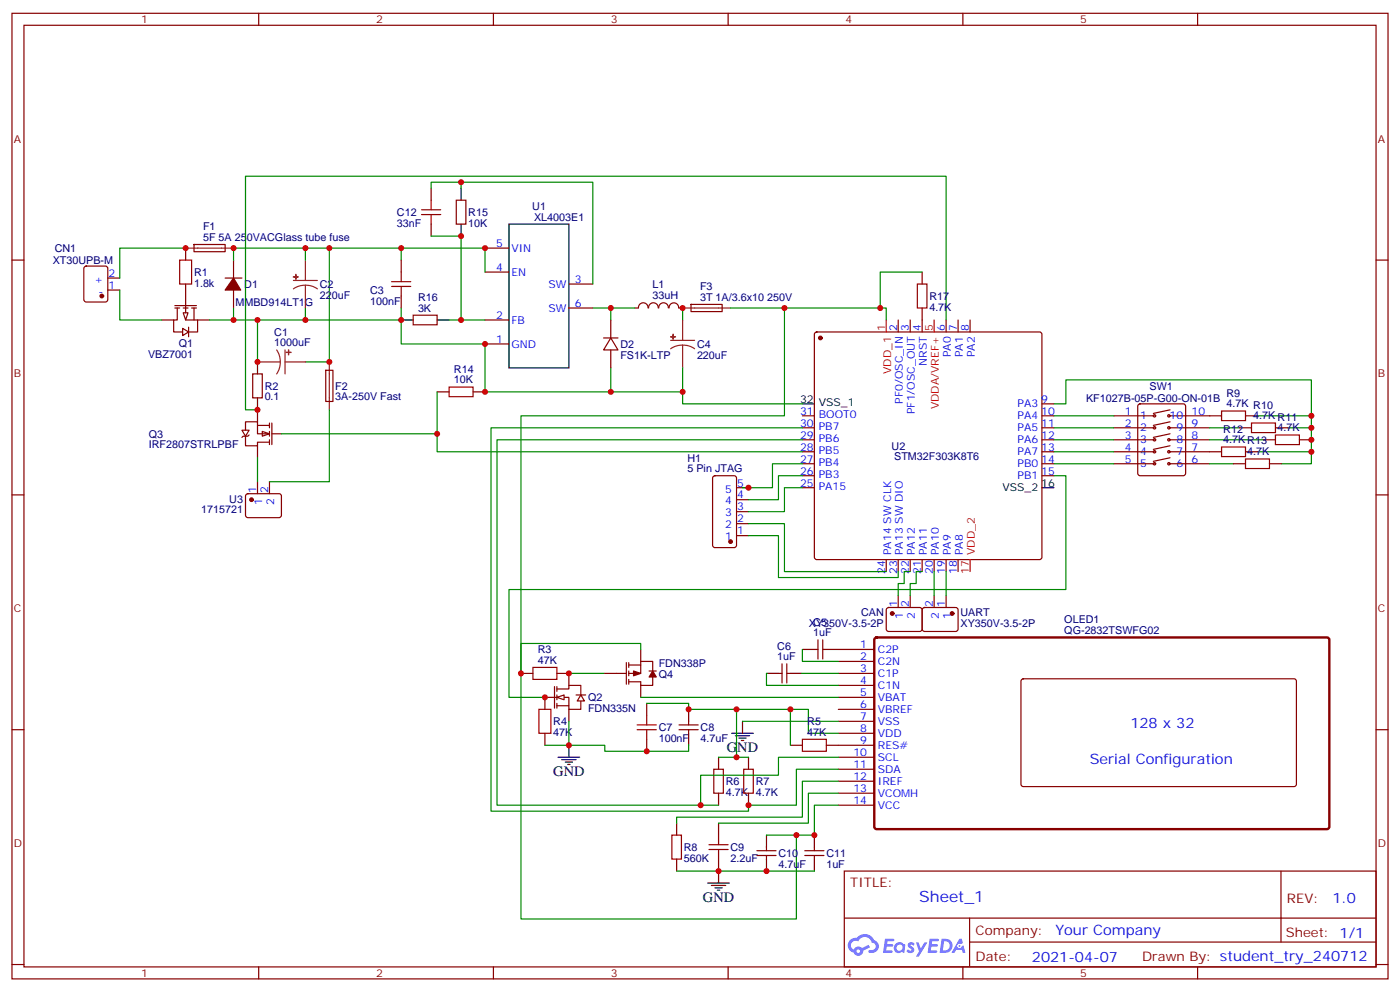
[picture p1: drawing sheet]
<svg xmlns="http://www.w3.org/2000/svg" width="412mm" height="292mm" viewBox="0 0 412 292" stroke-linecap="round" stroke-linejoin="round" font-family="sans-serif">
<g fill="none" stroke="#870000" stroke-width=".35">
<path d="M3.5 3.9h405.4v284.4h-405.4zM7.1 7.4h398.2v277.3h-398.2zM76.2 3.9v3.5M145.3 3.9v3.5M214.5 3.9v3.5M283.6 3.9v3.5M352.8 3.9v3.5M3.5 76.6h3.6M405.3 76.6h3.6M3.5 145.7h3.6M405.3 145.7h3.6M3.5 214.9h3.6"/>
<path d="M405.3 214.9h3.6M248.7 256.5h156.6v28.2h-156.6zM377.3 256.5v20.9M248.7 270.4h156.5M285.6 277.4h119.6M285.6 270.4v14.1M3.5 284h3.6M76.2 284.7v3.6M145.3 284.7v3.6M214.5 284.7v3.6M283.6 284.7v3.6M352.8 284.7v3.6"/>
<path d="M405.3 284h3.6"/>
</g>
<g fill="#5487ff">
<path d="M267.7 277.7a1.22 1.22 0 0 1 1.7 .2l-.4 .6a.47 .47 0 0 0-.3-.4 .47 .47 0 0 0-.5 .2l.1 .2a1.14 1.14 0 0 1 .8 1.8 1.14 1.14 0 0 1-1.9 0l-.2-.2 .5-.6 .7 .5a.29 .29 0 0 0 .3-.3 .29 .29 0 0 0-.2-.3 1.04 1.04 0 0 1-.6-1.7z"/>
<path d="M260.7 276.4h2.4l.3 .2-.2 .5-1.8 .1-.1 .8h1.5l.3 .4-.3 .4h-1.6l-.2 1.1h1.7l.2 .3-.2 .3-2.6 .1z"/>
<path d="M273.8 276.4h2.4l.3 .2-.1 .5-1.8 .1-.2 .8h1.6l.3 .4-.4 .4h-1.6l-.1 1.1h1.7l.2 .3-.2 .3-2.6 .1z"/>
<path d="M282.6 276.4h.7l.3 1.3-.6 .3a.69 .69 0 0 0-1 .3 .69 .69 0 0 0 .4 .9 .69 .69 0 0 0 .9-.6l.5-.2 .6 2.2h-.8l-.2-.9h-1.8l-.5 .9h-.8z"/>
<path d="M269.8 277.5h.8l.6 1.8 1.1-1.8h.9l-2.6 4.2h-.8l.9-1.5z"/>
<path d="M277.4 276.4l-.6 4.2h1.3a2.11 2.11 0 0 0 2.5-2.1 2.11 2.11 0 0 0-2.5-2.1zM278.1 277.2a1.39 1.39 0 0 1 1.7 1.4 1.39 1.39 0 0 1-1.8 1.3h-.3z"/>
<path d="M263.7 278.1a1.54 1.54 0 0 0-.1 2.1 1.54 1.54 0 0 0 2.2 .1l.6 .3 .3-2.3-.2-.3h-.4a1.49 1.49 0 0 0-2.4 .1zM264 279.1a.94 .94 0 0 1 1.8 0 .94 .94 0 0 1-1.8 0z"/>
<path d="M250.4 276.8a2.18 2.18 0 0 0 1.1 3.7 1.44 1.44 0 0 0 1.6 .9 1.44 1.44 0 0 0 1.2-1.4l2-1-.5-.8-1.9 1a1.47 1.47 0 0 0-2.4 .4 1.39 1.39 0 0 1-.7-1.9 1.39 1.39 0 0 1 2-.5 2.12 2.12 0 0 1 2.2-1.3 2.12 2.12 0 0 1 1.9 1.7 1.14 1.14 0 0 1 1.1 1.4 1.14 1.14 0 0 1-1.7 .7 .43 .43 0 0 0-.5 .4 .43 .43 0 0 0 .4 .5 1.98 1.98 0 0 0 2.5-1.2 1.98 1.98 0 0 0-1.2-2.6 3.1 3.1 0 0 0-5.3-.6l-.9 .1zM252.3 280.1a.55 .55 0 0 1 1.1 0 .55 .55 0 0 1-1.1 0z"/>
<circle cx="282.6" cy="278.5" r=".26"/>
</g>
<path d="M24.9 78.6l.5-.2h5.6l.7 .4v9.4l-.4 .7h-5.9l-.7-.4v-9.4zM54.7 73.1v3.5M31.7 85.4h3.6M31.7 81.9h3.6M54.7 83.6v3.6M55.6 96.3v2.9" fill="none" stroke="#870000" stroke-width=".35"/>
<circle cx="30" cy="87.2" r=".53" fill="#870000" stroke="#870000" stroke-width=".35"/>
<path d="M52.9 76.6h3.5v7h-3.5z" fill="none" stroke="#a10000" stroke-width=".35"/>
<path d="M53.8 96.7l1.8 1.1-1.8 1z" fill="#fff" stroke="#870000" stroke-width=".35"/>
<g fill="none" stroke="#870000" stroke-width=".35">
<path d="M57.2 72h9.1v2.1h-9.1zM68.8 76.6v5.3M118.2 76.6v3.5M142.9 73.1h7M47.6 94.2h3.6M51.5 90.7h1.4M51.5 90h6.4M52.2 90.7v3.5h-1v3.6h2.4M54 92.1h1.4l-.7 2.1zM54 90.7h1.4M54.7 94.2h3.5v3.6h-2.5M54.7 87.2v4.9"/>
<path d="M56.4 90.7h1.5M57.1 90.7v3.5M58.2 94.2h3.5M66.3 81.9h5M68.8 85.4v5.3M118.2 87.2v3.5M142.9 94.2h7M142.9 80.1h7M167.6 90.7h7M167.6 83.6h7M177.8 99.5h4.2M179.9 99.5l2.1 3.5h-4.2z"/>
<path d="M179.9 94.2v5.3M187 90.7h1M188.1 90.7a1.41 1.41 0 0 1 1.4-1.5 1.41 1.41 0 0 1 1.4 1.5M191.1 90.7a1.41 1.41 0 0 1 1.4-1.5 1.41 1.41 0 0 1 1.4 1.5M194.1 90.7a1.41 1.41 0 0 1 1.4-1.5 1.41 1.41 0 0 1 1.4 1.5M197.1 90.7a1.41 1.41 0 0 1 1.4-1.5 1.41 1.41 0 0 1 1.4 1.5M200 90.7h1.1M203.6 89.7l9.1-.1v2.1l-9.1 .1zM240.1 98l.5-.2h65.6l.5 .2 .2 .5v65.6l-.2 .5-.5 .2h-65.6l-.5-.3-.2-.4v-65.6zM264.6 94.2v3.6M268.1 94.2v3.6M271.6 94.2v3.6"/>
<path d="M278.7 94.2v3.6M282.2 94.2v3.6M285.8 94.2v3.6M74.4 110.1h2.9v7.1h-2.9zM96 109.1h2.1l-.1 9.1h-2zM142.9 101.3h7M179.9 103v5.3M306.9 118.9h3.5M236.4 122.4h3.5M236.4 126h3.5M236.4 129.5h3.5M236.4 133h3.5"/>
<path d="M236.4 136.6h3.5M306.9 122.4h3.5M306.9 126h3.5M306.9 129.5h3.5M306.9 133h3.5M306.9 136.6h3.5M210.1 140.3l.5-.2h5.7l.6 .4 .1 20-.5 .7-5.9 .1-.6-.5-.1-20zM217 143.6h3.5M217 147.1h3.5M217 150.7h3.5M217 154.2h3.5M217 157.7h3.5"/>
<path d="M236.4 140.1h3.5M236.4 143.6h3.5M306.9 140.1h3.5M261.1 164.8v3.5M264.6 164.8v3.5M268.1 164.8v3.5M271.6 164.8v3.5M275.2 164.8v3.5M278.7 164.8v3.5M282.2 164.8v3.5M153.5 198.3h3.5M164 198.3h3.6v3.5"/>
<path d="M178.2 198.3h6.3M184.5 195.1v6.4M185.2 195.8h3.5M185.2 195.1v1.4M185.2 197.6v1.4M188.7 194.8h3.6v2.8M188.7 194.8v3.5h-3.5M188.7 191.2v3.6M191.2 197.6h2.1M192.3 199.4v2.4h-3.6v-1h-3.5M229.3 198.3h1.1M230.4 195.5v5.6"/>
<path d="M231.8 198.3h1M231.8 195.5v5.6M239.9 191.2h1M240.9 188.4v5.7M242.4 191.2h1M242.4 188.4v5.7M246.9 191.2h10.6M246.9 194.8h10.6M246.9 198.3h10.6M160.5 205.4h7.1v3.5h3.5v-2.5M163.3 202.2v6.3M164 202.9h3.6v-1.1h3.5v2.8"/>
<path d="M164 202.2v1.4M164 204.6v1.5M164 207.1v1.4M164 207.8h3.6M167.6 208.9v3.5M169.7 204.6h2.8M185.2 200.1v1.4M188.7 201.8v3.6M246.9 201.8h10.6M246.9 205.4h10.6M246.9 208.9h10.6M246.9 212.4h10.6"/>
<path d="M246.9 215.9h10.6M246.9 219.5h10.6M301 200.1l.4-.2h80.1l.4 .7-.1 30.6-.6 .4h-80l-.5-.7v-30.3zM246.9 223h10.6M246.9 226.5h10.6M246.9 230h10.6M246.9 233.6h10.6M246.9 237.1h10.6"/>
</g>
<g fill="none" stroke="#8c2424" stroke-width=".35">
<path d="M54.7 73.1h14.1M90 76.6v6M86.4 82.6h7.1M90 84l1.8 .2 1.7 .9M90 84l-1.9 .2-1.7 .9M90 84v6.7M201.1 94.2v6M201.1 90.7h14.1M75.8 106.6h6.7M81.5 103l.8 1.7 .2 1.9M82.5 106.6l-.2 1.8-.8 1.7M84 106.6h6"/>
<path d="M84 103v7.1M97 106.6v14.1M197.6 100.2h7M201.1 101.6l1.8 .3 1.7 .8M201.1 101.6l-1.9 .3-1.6 .8M201.1 101.6v6.7"/>
</g>
<g fill="#870000" stroke="#870000" stroke-width=".35">
<path d="M68.8 81.9l2.1 3.5h-4.6z"/>
<path d="M186.6 197.6l2.1 .7-2.1 .7z"/>
<path d="M192.3 197.6l1 1.8h-2.1z"/>
<circle cx="241.7" cy="99.5" r=".53"/>
<circle cx="215.2" cy="159.5" r=".53"/>
</g>
<g fill="none" stroke="#008700" stroke-width=".35">
<path d="M54.7 73.1h-19.4v8.8M68.8 76.6v-3.5h28.2v33.5h-7M97 73.1h21.2v3.5M118.2 73.1h24.7v7M35.3 85.4v8.8h12.3M68.8 90.7v3.5h-7.1M68.8 94.2h7v12.4M90 90.7v3.5h-14.2M118.2 90.7v3.5h-28.2M118.2 94.2v7.1h24.7v14.1h37v-7.1M174.6 90.7h12.4M179.9 90.7v3.5"/>
<path d="M201.1 90.7v3.5M215.2 90.7h45.9v3.5M278.7 94.2v-42.3h-206.4v68.8h3.5M201.1 108.3v7.1h-21.2M236.4 136.6h-8.9v7h-8.8M220.5 154.2h10.6v14.1h30M220.5 157.7h8.8v12.4h35.3v-1.8M236.4 140.1h-7.1v7h-8.8M236.4 143.6h-5.3v7.1h-10.6M167.6 198.3h10.6M225.8 198.3v3.5h21.1M236.4 191.2v3.6h10.5"/>
<path d="M236.4 198.3h10.5"/>
</g>
<g fill="#8c2424" stroke="#8c2424" stroke-width=".35">
<path d="M85 103v1.5z"/>
<path d="M84.3 103.8h1.4z"/>
<path d="M86.4 81.5l1.4 .1z"/>
<path d="M87.1 80.8l.1 1.4z"/>
<path d="M197.6 99.2h1.4z"/>
<path d="M198.3 98.5v1.4z"/>
</g>
<path d="M149.9 66h17.7v42.3h-17.7zM75.8 106.6v3.5M75.8 117.2v3.5M236.4 118.9h3.5M306.9 143.6h3.5M225.8 198.3h3.5M232.8 198.3h3.6M236.4 191.2h3.5M243.4 191.2h3.5" fill="none" stroke="#000" stroke-width=".35"/>
<path d="M115.4 84.3h5.6M115.4 82.9h5.6M118.2 80.1v2.8M118.2 84.3v2.9M157 196.5h7v3.6h-7z" fill="none" stroke="#a10000" stroke-width=".35"/>
<path d="M261.1 94.2v3.6M275.2 94.2v3.6M285.8 164.8v3.5" fill="none" stroke="#f00" stroke-width=".35"/>
<path d="M257.8 187.9l.4-.2 133 .1 .4 .6-.1 55.3-.6 .5-132.9-.1-.5-.6v-55.1z" fill="none" stroke="#870000" stroke-width=".71"/>
<g fill="#fff" stroke="#870000" stroke-width=".35">
<path d="M171.1 204.6l1.1 1.8h-2.2z"/>
<path d="M164 205.4l2.2-.8v1.5z"/>
</g>
<g fill="none" stroke="#008700" stroke-width=".35">
<path d="M231.1 90.7v31.7h-77.6v75.9M236.4 126h-91.8v112.9h75.9v-1.8h14.1v-10.6h12.3M236.4 129.5h-90v107.6h65.3M356.3 126h8.8M356.3 129.5h15.9M356.3 136.6h7.1M370.4 122.4h15.9v3.6M370.4 133h15.9M379.2 126h7.1v10.6h-8.8M310.4 140.1h3.6v33.5h-164.1v31.8h10.6M188.7 191.2v-1.7h-35.2v81.1h81.1v-24.7M167.6 212.4v7.1h-7.1"/>
<path d="M167.6 219.5h10.6v1.7h24.6v-1.7M188.7 205.4h58.2M190.5 207.1h12.3v1.8h35.3v7h8.8M217 208.9v14.1M218.7 212.4h28.2M232.8 208.9v10.6M211.7 223h8.8M246.9 223h-17.6v5.3h-22.9v8.8M246.9 237.1h-7v8.8h-14.1M246.9 233.6h-8.8v8.8h-26.4M246.9 230h-10.5v10.6h-37.1v1.8M199.3 256.5h40.6"/>
</g>
<g fill="none" stroke="#a10000" stroke-width=".35">
<path d="M158.7 208.9h3.6v7h-3.6zM187.7 214.9h5.6M187.7 213.5h5.6M190.5 210.6v2.9M190.5 214.9v2.8M236.4 217.7h7v3.5h-7zM210.3 226.5h2.8v7.1h-2.8zM219.1 226.5h2.8v7.1h-2.8zM197.9 245.9h2.8v7.1h-2.8zM208.8 250.2h5.7M208.8 248.7h5.7M211.7 245.9v2.8"/>
<path d="M211.7 250.2v2.8"/>
</g>
<g fill="none" stroke="#870000" stroke-width=".35">
<path d="M335.4 119.1l.4-.2h12.7l.7 .5v20l-.4 .6-13 .1-.6-.5-.1-20zM328.1 136.6h12M328.1 133h12M328.1 129.5h12M328.1 126h12M328.1 122.4h12M344.3 136.6h12M344.3 133h12M344.3 129.5h12M344.3 126h12M344.3 122.4h12M344.7 120.7l-5 1"/>
<path d="M344.7 124.2l-5 1.1M344.7 127.7l-5 1.1M344.7 134.8l-5 1.1M344.7 131.3l-5 1M160.5 205.4v3.5M160.5 215.9v3.6M190.5 207.1v3.5M190.5 217.7v3.5M200 214.9h5.7M200 213.5h5.7M202.8 212.4v1.1M202.8 214.9v1"/>
<path d="M232.8 219.5h3.6M243.4 219.5h3.5M211.7 223v3.5M211.7 233.6v3.5M220.5 223v3.5M220.5 233.6v3.5M199.3 242.4v3.5M199.3 253v3.5M211.7 242.4v3.5M211.7 253v3.5M223 251.9h5.6M223 250.5h5.6"/>
<path d="M225.8 249.4v1.1M225.8 251.9v1.1M237.1 251.9h5.6M237.1 250.5h5.6M239.9 249.4v1.1M239.9 251.9v1.1"/>
<circle cx="340.1" cy="129.5" r=".35"/>
<circle cx="340.1" cy="136.6" r=".35"/>
<circle cx="340.1" cy="133" r=".35"/>
<circle cx="340.1" cy="122.4" r=".35"/>
<circle cx="340.1" cy="126" r=".35"/>
<circle cx="344.3" cy="136.6" r=".35"/>
<circle cx="344.3" cy="129.5" r=".35"/>
<circle cx="344.3" cy="122.4" r=".35"/>
<circle cx="344.3" cy="133" r=".35"/>
<circle cx="344.3" cy="126" r=".35"/>
</g>
<g fill="none" stroke="#000" stroke-width=".35">
<path d="M167.6 219.5v3.5M202.8 208.9v3.5M202.8 215.9v3.6M215.5 215.9h6.4M216.6 216.6h4.2M217.7 217.3h2.1M218.4 218.1h.7M218.7 212.4v3.5M164.4 223h6.3M165.5 223.7h4.2M166.5 224.4h2.1M167.2 225.1h.7"/>
<path d="M211.7 256.5v3.5M225.8 245.9v3.5M225.8 253v3.5M239.9 245.9v3.5M239.9 253v3.5M208.5 260h6.3M209.5 260.7h4.3M210.6 261.4h2.1M211.3 262.1h.7"/>
</g>
<path d="M77.3 127l2.1 .7-2.1 .7z" fill="#fff" stroke="#870000" stroke-width=".35"/>
<g fill="none" stroke="#870000" stroke-width=".35">
<path d="M127 55.4v3.5M134.4 58.9h2.8v7.1h-2.8zM127 66v3.5M121.7 92.8h7.1v2.8h-7.1zM271.6 80.1v3.5M271.6 90.7v3.5M128.8 115.4h3.5M139.3 115.4h3.6M71.3 126.7h2.1l-1.1 1.7zM72.3 128.4v2.9h3.5v-1.1h3.6M72.3 126.7v-2.5h3.5v3.5h3.6M73.4 128.1l-.4 .3h-1.4l-.3 .4"/>
<path d="M75.8 125.3h3.6M75.8 120.7v3.5M75.8 131.3v3.5M79.4 124.6v1.4M79.4 127v1.4M79.4 129.5v1.4M80.1 124.6v6.3M80.1 127.7h2.8M356.3 122.4h3.5M356.3 133h3.5M363.4 136.6h3.5M365.1 126h3.6"/>
<path d="M366.9 122.4h3.5M366.9 133h3.5M372.2 129.5h3.5M373.9 136.6h3.6M375.7 126h3.5M382.8 129.5h3.5M72.6 145.6l.4-.2h9.5l.4 .7-.1 5.9-.6 .4h-9.4l-.5-.7v-5.6zM75.8 141.9v3.5M79.4 141.9v3.5M261.3 179.1l.5-.2h9.4l.4 .7v5.9l-.7 .4h-9.4l-.4-.7v-5.6zM264.6 175.4v3.5M268.1 175.4v3.5"/>
<path d="M271.9 179.1l.4-.2h9.5l.4 .7v5.9l-.7 .4h-9.4l-.5-.7v-5.6zM275.2 175.4v3.5M278.7 175.4v3.5"/>
</g>
<path d="M127 58.9v2.9M124.2 61.8h5.6M124.2 63.2h5.6M127 63.2v2.8M270.2 83.6h2.8v7.1h-2.8zM132.3 114h7v2.8h-7zM359.8 121h7.1v2.9h-7.1zM359.8 131.6h7.1v2.8h-7.1zM366.9 135.1h7v2.9h-7zM368.7 124.6h7v2.8h-7zM375.7 128.1h7.1v2.8h-7.1z" fill="none" stroke="#a10000" stroke-width=".35"/>
<g fill="none" stroke="#008700" stroke-width=".35">
<path d="M135.8 55.4v-1.7h38.8v29.9M135.8 53.7h-8.8v1.7M90 73.1v3.5M127 69.5h8.8v24.7M132.3 94.2h10.6M271.6 80.1h-12.3v10.6M128.8 115.4v12.3h-45.9M201.1 115.4v3.5h35.3M310.4 118.9h3.6v-7h72.3v10.5M75.8 134.8v7.1M97 120.7v21.2h-17.6M128.8 127.7v5.3h107.6"/>
<path d="M310.4 136.6h17.7M310.4 133h17.7M310.4 129.5h17.7M310.4 126h17.7M310.4 122.4h17.7M268.1 168.3h-1.8v3.5h-1.7v3.6M271.6 168.3h-1.7v3.5h-1.8v3.6M275.2 168.3v7.1M278.7 168.3v7.1"/>
</g>
<g fill="#870000" stroke="#870000" stroke-width=".35">
<circle cx="74.1" cy="147.1" r=".53"/>
<circle cx="280.5" cy="180.7" r=".53"/>
<circle cx="262.8" cy="180.7" r=".53"/>
</g>
<path d="M135.8 55.4v3.5M135.8 66v3.5M118.2 94.2h3.5M128.8 94.2h3.5" fill="none" stroke="#000" stroke-width=".35"/>
<g fill="#c00">
<circle cx="54.7" cy="73.1" r=".88"/>
<circle cx="68.8" cy="94.2" r=".88"/>
<circle cx="68.8" cy="73.1" r=".88"/>
<circle cx="97" cy="73.1" r=".88"/>
<circle cx="75.8" cy="94.2" r=".88"/>
<circle cx="118.2" cy="73.1" r=".88"/>
<circle cx="142.9" cy="73.1" r=".88"/>
<circle cx="118.2" cy="94.2" r=".88"/>
<circle cx="142.9" cy="101.3" r=".88"/>
<circle cx="179.9" cy="90.7" r=".88"/>
<circle cx="179.9" cy="115.4" r=".88"/>
<circle cx="97" cy="106.6" r=".88"/>
<circle cx="201.1" cy="90.7" r=".88"/>
<circle cx="220.5" cy="143.6" r=".88"/>
<circle cx="75.8" cy="106.6" r=".88"/>
<circle cx="167.6" cy="198.3" r=".88"/>
<circle cx="167.6" cy="219.5" r=".88"/>
<circle cx="202.8" cy="208.9" r=".88"/>
<circle cx="190.5" cy="221.2" r=".88"/>
<circle cx="232.8" cy="208.9" r=".88"/>
<circle cx="217" cy="208.9" r=".88"/>
<circle cx="217" cy="223" r=".88"/>
<circle cx="220.5" cy="237.1" r=".88"/>
<circle cx="206.4" cy="237.1" r=".88"/>
<circle cx="211.7" cy="256.5" r=".88"/>
<circle cx="225.8" cy="256.5" r=".88"/>
<circle cx="239.9" cy="245.9" r=".88"/>
<circle cx="234.6" cy="245.9" r=".88"/>
<circle cx="153.5" cy="198.3" r=".88"/>
<circle cx="231.1" cy="90.7" r=".88"/>
<circle cx="160.5" cy="205.4" r=".88"/>
<circle cx="386.3" cy="133" r=".88"/>
<circle cx="386.3" cy="126" r=".88"/>
<circle cx="75.8" cy="120.7" r=".88"/>
<circle cx="142.9" cy="115.4" r=".88"/>
<circle cx="128.8" cy="127.7" r=".88"/>
<circle cx="90" cy="73.1" r=".88"/>
<circle cx="90" cy="94.2" r=".88"/>
<circle cx="386.3" cy="129.5" r=".88"/>
<circle cx="135.8" cy="94.2" r=".88"/>
<circle cx="135.8" cy="53.7" r=".88"/>
<circle cx="135.8" cy="69.5" r=".88"/>
<circle cx="201.1" cy="115.4" r=".88"/>
<circle cx="259.3" cy="90.7" r=".88"/>
<circle cx="386.3" cy="122.4" r=".88"/>
</g>
<text font-size="4.6" fill="#00f" x="270.8" y="265.5">Sheet_1</text>
<g font-size="4.2" fill="#00f">
<text x="333" y="214.2">128 x 32</text>
<text x="321" y="224.8">Serial Configuration</text>
<text x="392.5" y="265.8">1.0</text>
<text x="310.9" y="275.3">Your Company</text>
<text x="304" y="283.1">2021-04-07</text>
</g>
<g font-size="4.2">
<text x="214.1" y="221.6">GND</text>
<text x="163" y="228.6">GND</text>
<text x="207.1" y="265.7">GND</text>
</g>
<g font-size="3.9" fill="#800">
<text x="250.5" y="261.1">TITLE:</text>
<text x="379.1" y="265.8">REV:</text>
<text x="287.4" y="275.3">Company:</text>
<text x="378.7" y="275.9">Sheet: 1/1</text>
<text x="287.4" y="283">Date:</text>
<text x="336.4" y="283.1">Drawn By: student_try_240712</text>
</g>
<g font-size="3.2" fill="#800">
<text x="41.6" y="6.9">1</text>
<text x="110.8" y="6.9">2</text>
<text x="179.9" y="6.9">3</text>
<text x="249.1" y="6.9">4</text>
<text x="318.2" y="6.9">5</text>
<text x="4.1" y="42">A</text>
<text x="405.9" y="42">A</text>
<text x="4.1" y="111.2">B</text>
<text x="405.9" y="111.2">B</text>
<text x="4.1" y="180.3">C</text>
<text x="405.9" y="180.3">C</text>
<text x="4.1" y="249.4">D</text>
<text x="405.9" y="249.4">D</text>
<text x="41.6" y="287.7">1</text>
<text x="110.8" y="287.7">2</text>
<text x="179.9" y="287.7">3</text>
<text x="249.1" y="287.7">4</text>
<text x="318.2" y="287.7">5</text>
</g>
<g font-size="3.2" fill="#000080">
<text x="116.9" y="63.7">C12</text>
<text x="137.9" y="63.7">R15</text>
<text x="156.8" y="61.8">U1</text>
<text x="157.3" y="64.9">XL4003E1</text>
<text x="59.8" y="70.9">5F 5A 250VACGlass tube fuse</text>
<text x="59.8" y="67.8">F1</text>
<text x="116.9" y="66.8">33nF</text>
<text x="137.9" y="66.8">10K</text>
<text x="15.5" y="77.7">XT30UPB-M</text>
<text x="16.1" y="74.2">CN1</text>
<text x="57.2" y="81.2">R1</text>
<text x="57.1" y="84.4">1.8k</text>
<text x="72" y="84.8">D1</text>
<text x="94.2" y="87.9">220uF</text>
<text x="94.2" y="84.8">C2</text>
<text x="109" y="89.8">100nF</text>
<text x="109" y="86.6">C3</text>
<text x="123.1" y="88.7">R16</text>
<text x="192.2" y="88.1">33uH</text>
<text x="192.2" y="84.9">L1</text>
<text x="206.2" y="88.6">3T 1A/3.6x10 250V</text>
<text x="206.2" y="85.4">F3</text>
<text x="273.8" y="88.3">R17</text>
<text x="69.4" y="90.1">MMBD914LT1G</text>
<text x="123.1" y="91.8">3K</text>
<text x="273.8" y="91.5">4.7K</text>
<text x="80.8" y="102">1000uF</text>
<text x="80.8" y="98.8">C1</text>
<text x="43.6" y="105.3">VBZ7001</text>
<text x="52.6" y="102.1">Q1</text>
<text x="182.7" y="105.6">FS1K-LTP</text>
<text x="182.7" y="102.4">D2</text>
<text x="205.3" y="105.6">220uF</text>
<text x="205.3" y="102.4">C4</text>
<text x="133.7" y="112.9">10K</text>
<text x="133.7" y="109.8">R14</text>
<text x="78" y="117.9">0.1</text>
<text x="78" y="114.8">R2</text>
<text x="98.8" y="117.9">3A-250V Fast</text>
<text x="98.8" y="114.8">F2</text>
<text x="319.9" y="118.4">KF1027B-05P-G00-ON-01B</text>
<text x="338.6" y="114.7">SW1</text>
<text x="361.3" y="120">4.7K R10</text>
<text x="361.3" y="116.8">R9</text>
<text x="369.2" y="123.5">4.7K R11</text>
<text x="43.8" y="128.9">Q3</text>
<text x="360.3" y="130.6">4.7KR13</text>
<text x="360.3" y="127.4">R12</text>
<text x="376.3" y="127">4.7K</text>
<text x="43.8" y="132">IRF2807STRLPBF</text>
<text x="202.5" y="135.9">H1</text>
<text x="262.6" y="132.4">U2</text>
<text x="263.4" y="135.6">STM32F303K8T6</text>
<text x="367.4" y="134.1">4.7K</text>
<text x="202.5" y="139.1">5 Pin JTAG</text>
<text x="67.6" y="148">U3</text>
<text x="59.3" y="151.1">1715721</text>
<text x="238.3" y="184.7">XY350V-3.5-2P</text>
<text x="239.6" y="184.3">C5</text>
<text x="253.6" y="181.5">CAN</text>
<text x="282.9" y="184.7">XY350V-3.5-2P</text>
<text x="282.9" y="181.5">UART</text>
<text x="313.5" y="183.6">OLED1</text>
<text x="229" y="191.3">C6</text>
<text x="239.5" y="187.4">1uF</text>
<text x="313.5" y="186.7">QG-2832TSWFG02</text>
<text x="158.4" y="195.5">47K</text>
<text x="158.4" y="192.4">R3</text>
<text x="194" y="196.5">FDN338P</text>
<text x="229" y="194.4">1uF</text>
<text x="194" y="199.6">Q4</text>
<text x="173.2" y="209.6">FDN335N</text>
<text x="173.2" y="206.6">Q2</text>
<text x="163" y="213.6">R4</text>
<text x="194" y="215.4">C7</text>
<text x="206.4" y="215.4">C8</text>
<text x="237.8" y="213.6">R5</text>
<text x="163" y="216.7">47K</text>
<text x="194" y="218.5">100nF</text>
<text x="206.4" y="218.5">4.7uF</text>
<text x="237.8" y="216.6">47K</text>
<text x="213.8" y="231.3">R6</text>
<text x="222.6" y="231.3">R7</text>
<text x="213.8" y="234.3">4.7K</text>
<text x="222.6" y="234.3">4.7K</text>
<text x="201.4" y="250.7">R8</text>
<text x="215.2" y="250.7">C9</text>
<text x="201.4" y="253.7">560K</text>
<text x="215.2" y="253.7">2.2uF</text>
<text x="229.3" y="255.5">4.7uF</text>
<text x="229.3" y="252.4">C10</text>
<text x="243.4" y="255.5">1uF</text>
<text x="243.4" y="252.4">C11</text>
</g>
<g font-size="3.2" fill="#00f">
<text x="146.2" y="72.7">5</text>
<text x="150.6" y="74.1">VIN</text>
<text x="27.8" y="83.3">+</text>
<text x="31.9" y="81.5">2</text>
<text x="146.2" y="79.8">4</text>
<text x="150.6" y="81.2">EN</text>
<text x="169.3" y="83.3">3</text>
<text x="29" y="86.8">-</text>
<text x="31.9" y="85.1">1</text>
<text x="161.6" y="84.7">SW</text>
<text x="146.2" y="93.9">2</text>
<text x="150.6" y="95.3">FB</text>
<text x="161.6" y="91.8">SW</text>
<text x="169.3" y="90.3">6</text>
<text x="146.2" y="100.9">1</text>
<text x="264.2" y="97.6" transform="rotate(-90 264.2 97.6)">2</text>
<text x="267.8" y="97.6" transform="rotate(-90 267.8 97.6)">3</text>
<text x="271.3" y="97.6" transform="rotate(-90 271.3 97.6)">4</text>
<text x="278.3" y="97.6" transform="rotate(-90 278.3 97.6)">6</text>
<text x="281.9" y="97.6" transform="rotate(-90 281.9 97.6)">7</text>
<text x="285.4" y="97.6" transform="rotate(-90 285.4 97.6)">8</text>
<text x="150.6" y="102.3">GND</text>
<text x="273" y="107.8" transform="rotate(-90 273 107.8)">NRST</text>
<text x="280.1" y="105.2" transform="rotate(-90 280.1 105.2)">PA0</text>
<text x="283.6" y="105.2" transform="rotate(-90 283.6 105.2)">PA1</text>
<text x="287.2" y="105.2" transform="rotate(-90 287.2 105.2)">PA2</text>
<text x="266" y="118.9" transform="rotate(-90 266 118.9)">PF0/OSC_IN</text>
<text x="299.8" y="120">PA3</text>
<text x="306.7" y="118.6">9</text>
<text x="235.7" y="125.6">30</text>
<text x="235.7" y="122.1">31</text>
<text x="241.2" y="123.2">BOOT0</text>
<text x="269.5" y="121.9" transform="rotate(-90 269.5 121.9)">PF1/OSC_OUT</text>
<text x="299.8" y="123.5">PA4</text>
<text x="306.7" y="122.1">10</text>
<text x="306.7" y="125.6">11</text>
<text x="331.4" y="125.6">2</text>
<text x="331.4" y="122.1">1</text>
<text x="335.8" y="123.5">1</text>
<text x="344.5" y="123.5">10</text>
<text x="351" y="125.6">9</text>
<text x="351" y="122.1">10</text>
<text x="235.7" y="129.2">29</text>
<text x="241.2" y="130.2">PB6</text>
<text x="241.2" y="126.7">PB7</text>
<text x="299.8" y="127">PA5</text>
<text x="299.8" y="130.6">PA6</text>
<text x="306.7" y="129.2">12</text>
<text x="331.4" y="129.2">3</text>
<text x="335.8" y="130.6">3</text>
<text x="335.8" y="127">2</text>
<text x="346.5" y="130.6">8</text>
<text x="346.5" y="127">9</text>
<text x="351" y="129.2">8</text>
<text x="235.7" y="136.2">27</text>
<text x="235.7" y="132.7">28</text>
<text x="241.2" y="137.3">PB4</text>
<text x="241.2" y="133.7">PB5</text>
<text x="299.8" y="137.6">PB0</text>
<text x="299.8" y="134.1">PA7</text>
<text x="306.7" y="132.7">13</text>
<text x="306.7" y="136.2">14</text>
<text x="331.4" y="136.2">5</text>
<text x="331.4" y="132.7">4</text>
<text x="335.8" y="137.6">5</text>
<text x="335.8" y="134.1">4</text>
<text x="346.5" y="137.6">6</text>
<text x="346.5" y="134.1">7</text>
<text x="351" y="136.2">6</text>
<text x="351" y="132.7">7</text>
<text x="217.1" y="143.3">5</text>
<text x="235.7" y="143.3">25</text>
<text x="235.7" y="139.7">26</text>
<text x="241.2" y="140.8">PB3</text>
<text x="299.8" y="141.1">PB1</text>
<text x="306.7" y="139.7">15</text>
<text x="75.5" y="145.2" transform="rotate(-90 75.5 145.2)">1</text>
<text x="77.3" y="148.7" transform="rotate(-90 77.3 148.7)">1</text>
<text x="79" y="145.2" transform="rotate(-90 79 145.2)">2</text>
<text x="80.8" y="148.7" transform="rotate(-90 80.8 148.7)">2</text>
<text x="213.6" y="145">5</text>
<text x="213.6" y="148.6">4</text>
<text x="217.1" y="146.8">4</text>
<text x="241.2" y="144.3">PA15</text>
<text x="213.6" y="152.1">3</text>
<text x="213.6" y="155.6">2</text>
<text x="217.1" y="150.3">3</text>
<text x="217.1" y="153.8">2</text>
<text x="213.6" y="159.1">1</text>
<text x="217.1" y="157.4">1</text>
<text x="262.5" y="163.5" transform="rotate(-90 262.5 163.5)">PA14 SW CLK</text>
<text x="266" y="163.5" transform="rotate(-90 266 163.5)">PA13 SW DIO</text>
<text x="269.5" y="163.5" transform="rotate(-90 269.5 163.5)">PA12</text>
<text x="273" y="163.5" transform="rotate(-90 273 163.5)">PA11</text>
<text x="276.6" y="163.5" transform="rotate(-90 276.6 163.5)">PA10</text>
<text x="280.1" y="163.5" transform="rotate(-90 280.1 163.5)">PA9</text>
<text x="283.6" y="163.5" transform="rotate(-90 283.6 163.5)">PA8</text>
<text x="260.7" y="169" transform="rotate(-90 260.7 169)">24</text>
<text x="264.2" y="169" transform="rotate(-90 264.2 169)">23</text>
<text x="267.8" y="169" transform="rotate(-90 267.8 169)">22</text>
<text x="271.3" y="169" transform="rotate(-90 271.3 169)">21</text>
<text x="274.8" y="169" transform="rotate(-90 274.8 169)">20</text>
<text x="278.3" y="169" transform="rotate(-90 278.3 169)">19</text>
<text x="281.9" y="169" transform="rotate(-90 281.9 169)">18</text>
<text x="264.2" y="178.7" transform="rotate(-90 264.2 178.7)">1</text>
<text x="267.8" y="178.7" transform="rotate(-90 267.8 178.7)">2</text>
<text x="274.8" y="178.7" transform="rotate(-90 274.8 178.7)">2</text>
<text x="278.3" y="178.7" transform="rotate(-90 278.3 178.7)">1</text>
<text x="266" y="182.2" transform="rotate(-90 266 182.2)">1</text>
<text x="269.5" y="182.2" transform="rotate(-90 269.5 182.2)">2</text>
<text x="276.6" y="182.2" transform="rotate(-90 276.6 182.2)">2</text>
<text x="280.1" y="182.2" transform="rotate(-90 280.1 182.2)">1</text>
<text x="253.4" y="190.9">1</text>
<text x="253.4" y="194.4">2</text>
<text x="253.4" y="197.9">3</text>
<text x="258.6" y="192.3">C2P</text>
<text x="258.6" y="195.8">C2N</text>
<text x="253.4" y="201.5">4</text>
<text x="258.6" y="199.4">C1P</text>
<text x="258.6" y="202.9">C1N</text>
<text x="253.4" y="205">5</text>
<text x="253.4" y="208.5">6</text>
<text x="258.6" y="206.4">VBAT</text>
<text x="258.6" y="209.9">VBREF</text>
<text x="253.4" y="212.1">7</text>
<text x="253.4" y="215.6">8</text>
<text x="258.6" y="213.5">VSS</text>
<text x="253.4" y="219.1">9</text>
<text x="258.6" y="217">VDD</text>
<text x="258.6" y="220.5">RES#</text>
<text x="251.4" y="222.6">10</text>
<text x="251.4" y="226.2">11</text>
<text x="258.6" y="224">SCL</text>
<text x="258.6" y="227.6">SDA</text>
<text x="251.4" y="229.7">12</text>
<text x="251.4" y="233.2">13</text>
<text x="258.6" y="231.1">IREF</text>
<text x="251.4" y="236.7">14</text>
<text x="258.6" y="234.6">VCOMH</text>
<text x="258.6" y="238.2">VCC</text>
</g>
<g font-size="3.2" fill="#f00">
<text x="260.7" y="97.6" transform="rotate(-90 260.7 97.6)">1</text>
<text x="274.8" y="97.6" transform="rotate(-90 274.8 97.6)">5</text>
<text x="262.5" y="110.2" transform="rotate(-90 262.5 110.2)">VDD_1</text>
<text x="276.6" y="120.5" transform="rotate(-90 276.6 120.5)">VDDA/VREF+</text>
<text x="287.2" y="163.5" transform="rotate(-90 287.2 163.5)">VDD_2</text>
<text x="285.4" y="169" transform="rotate(-90 285.4 169)">17</text>
</g>
<g font-size="3.2">
<text x="235.7" y="118.6">32</text>
<text x="241.2" y="119.6">VSS_1</text>
<text x="306.7" y="143.3">16</text>
<text x="295.3" y="144.7">VSS_2</text>
</g>
</svg>
